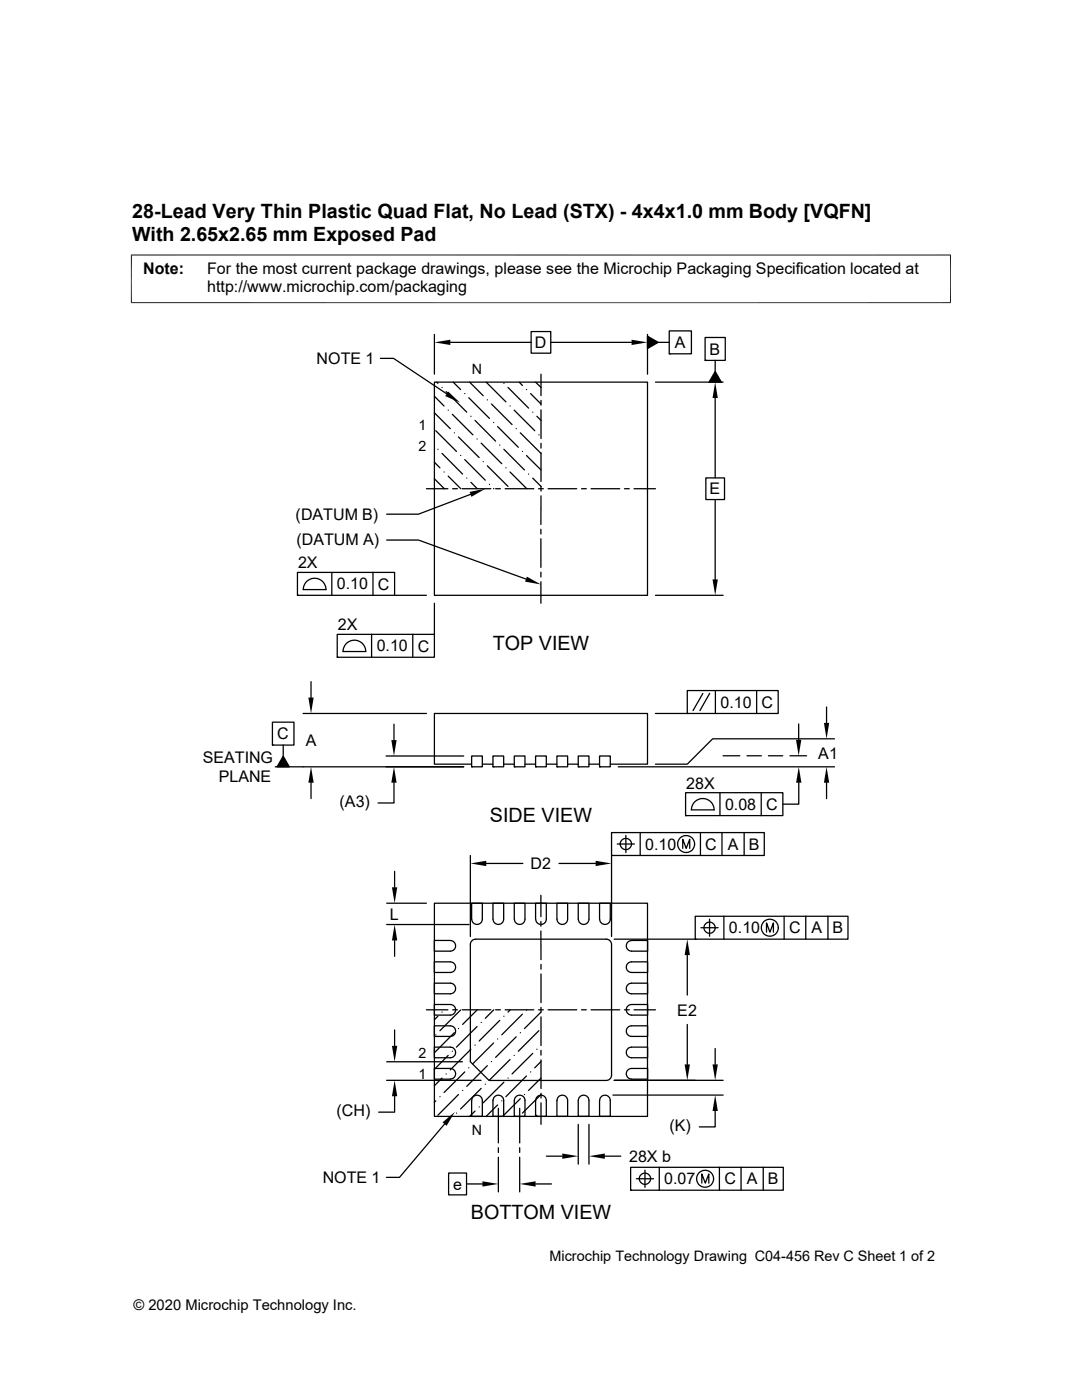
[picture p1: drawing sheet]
<svg xmlns="http://www.w3.org/2000/svg" width="216mm" height="279mm" viewBox="0 0 216 279" stroke-linecap="round" stroke-linejoin="round" font-family="sans-serif">
<g fill="none" stroke="#000" stroke-width=".25">
<path d="M75.9 71.5h2.6l10.6 7.1M86.7 76.3h42.5v42.5h-42.5zM86.7 66.7v8M86.7 79.1l1.9 1.9M87.1 76.3l.3 .2M88.2 77.3h.1M89 78.1l4.1 4.2M89.9 68.3h16.1M90.4 76.3l1.5 1.4M92.7 78.5h.1M93.5 79.4l4.2 4.1M93.7 76.3l2.7 2.7"/>
<path d="M97 76.3l3.9 3.9M97.2 79.8h.1M100.5 76.5h.1M101.4 77.3l4.1 4.1M103.6 76.3l.6 .6M105.1 77.7h.1M105.9 78.5l2 2.1M106 66.2h3.9v4.3h-3.9zM106.9 76.3l1 1M107.9 74.7v4.3M107.9 79.9v1M109.9 68.3h16.1"/>
<path d="M129.2 67.1l2.1 1.2-2.1 1.3zM129.2 66.7v8M130.8 76.3h13.5M131.3 68.3h2.2M133.5 66h4.5v4.6h-4.5zM133.5 70.6h.1M140.7 67.4h4v4.5h-4zM140.7 71.9h.1M142.7 74.1l1.2 2.2h-2.4zM142.7 71.9v2.2M142.7 79.4v16M85.1 97.5h4.3"/>
<path d="M86.7 92.2l1.1 1.2M86.7 95.5l2 2M86.7 82.4l3.2 3.2M87 86l4.1 4.1M87.4 89.7h.1M88.2 90.5l4.1 4.1M88.6 94.2h.1M89.4 95l2.5 2.5M89.4 81.9h.1M90.3 82.7l4.1 4.1M90.3 97.5h1M90.7 86.4h.1"/>
<path d="M91.5 87.2l4.1 4.1M91.9 90.9h.1M92.2 97.5h5.7M92.7 91.7l4.1 4.1M93.1 95.4h.1M93.9 98.7l-10.4 3.9h-6.3M94 96.2l1.2 1.3M94 83.1h.1M94.8 83.9l4.1 4.1M95.2 87.6h.1M96 88.4l4.1 4.1M96.4 92.1h.1"/>
<path d="M97.2 93l4.2 4.1M97.7 96.7h.1M98.1 80.6l4.1 4.1M98.5 97.5h.1M98.5 84.3h.1M98.9 97.5h.9M99.3 85.1l4.1 4.2M99.7 88.8h.1M100.5 89.7l4.1 4.1M100.8 97.5h5.7M100.9 93.4h.1M101.8 81h.1"/>
<path d="M101.8 94.2l3.3 3.3M102.6 81.9l4.1 4.1M103 85.6h.1M103.8 86.4l4.2 4.1M104.2 90.1h.1M105.1 90.9l2.9 2.9M105.5 94.6h.1M106.3 82.3h.1M106.3 95.4l1.7 1.7M107.1 83.1l.8 .8M107.5 97.5h.9M107.5 86.8h.1"/>
<path d="M107.9 81.8v5.7M107.9 88.5v.9M107.9 90.4v5.7M107.9 97v1M107.9 99v5.7M109.4 97.5h5.7M116 97.5h1M117.9 97.5h5.8M124.6 97.5h1M126.5 97.5h4.3M140.8 95.4h3.8v4.3h-3.8zM142.7 99.7v15.9"/>
<path d="M59.4 114.2h19.3v4.6h-19.3zM59.4 118.8h.1M61.3 116a2.27 2.27 0 0 1 2.4-.4 2.27 2.27 0 0 1 1.3 2.1h-4.5l.2-1zM66.2 114.2v4.6M74.4 114.2v4.6M77.2 107.8h6.3l21.5 7.8M78.7 118.8h6.4M107.9 105.6v1M107.9 107.5v5.7M107.9 114.2v.9M107.9 116.1v4.3M130.8 118.8h13.5"/>
<path d="M62.1 136v3.2M67.3 126.6h19.4v4.6h-19.4zM67.3 131.2h.1M69.2 128.3a2.27 2.27 0 0 1 2.5-.3 2.27 2.27 0 0 1 1.3 2h-4.5l.2-.9zM74.1 126.6v4.6M82.4 126.6v4.6M86.7 120.4v6.2M137.1 137.8h18.2v4.6h-18.2zM140.3 138.4l-2 3.4M141.6 138.4l-1.9 3.4M142.7 137.8v4.6M151 137.8v4.6"/>
<path d="M54.4 144.1h4.3v4.6h-4.3zM54.4 148.7h.1M56.5 148.7v2.2M56.5 150.9l1.2 2.1h-2.4zM60.5 142.4h24.6M62.1 156.2v3.2M77 150.9h15.5M78.6 156.2v4.1h-3.2M78.6 144.5v3.2M92.5 153h-37.6M94.1 150.9h2.1v2.1h-2.1zM94.1 153h.1"/>
<path d="M94.1 152.5h-7.4v-10.1h42.5v10.1h-7.4M96.2 152.5h2.2M98.4 150.9h2.1v2.1h-2.1zM98.4 153h.1M100.5 152.5h2.1M102.6 150.9h2.2v2.1h-2.2zM102.6 153h.1M104.8 152.5h2.1M106.9 150.9h2.1v2.1h-2.1zM106.9 153h.1M109 152.5h2.1M111.1 150.9h2.2v2.1h-2.2z"/>
<path d="M111.1 153h.1M113.3 152.5h2.1M115.4 150.9h2.1v2.1h-2.1zM115.4 153h.1M117.5 152.5h2.1M119.6 150.9h2.2v2.1h-2.2zM119.6 153h.1M123.4 153h43.1M130.8 142.4h6.3M136.8 158.2h19.4v4.6h-19.4zM137.1 142.4h.1M143.7 158.2v4.6"/>
<path d="M144.3 150.8h3.3M149.1 150.8h2.8M151.9 158.2v4.6M153.3 150.8h2.9M157.6 150.8h3.4M159.4 144.5v3.2M159.4 156.2v4.3h-3.2M164.9 141.1v3.2M164.9 156.2v3.2M166.5 147.4h-24.3l-5.1 5.1h-6.3M78.7 173.9v3.2M93.9 170.7v16.2"/>
<path d="M97 172.3h7.3M107.9 178.7v4.2M111.5 172.3h7.4M122 166.2h30.5v4.5h-30.5zM122 170.7h.1M122 170.7v16.2M123.2 168.4h3.4M124.9 166.7v3.5M127.7 166.2v4.5M136.2 169.3v-1.8l.7 1.8 .7-1.8v1.8M136.8 162.8h.1M137.9 161.6h4.6"/>
<path d="M138 161.6a2.26 2.26 0 0 1 2.2-2.2 2.26 2.26 0 0 1 2.3 2.2M139.8 166.2v4.5M144.1 166.2v4.5M148.5 166.2v4.5M77.2 184.5h16.4M77.2 180.3h7.9M78.7 187.7v3.2M86.7 180.3h42.5v42.5h-42.5zM86.7 192h3.2a1.06 1.06 0 0 1 1 1 1.06 1.06 0 0 1-1 1.1h-3.2zM86.7 196.2h3.2a1.06 1.06 0 0 1 1 1.1 1.06 1.06 0 0 1-1 1h-3.2zM89.9 187.7h-3.2v2.1h3.2a1.06 1.06 0 0 0 1-1 1.06 1.06 0 0 0-1-1.1M94.1 183.4v-3.1h2.1v3.1a1.06 1.06 0 0 1-1 1.1 1.06 1.06 0 0 1-1.1-1.1"/>
<path d="M94.3 187.6l.6-.2h26.1l.6 .2 .3 .3 .1 .6v26.1l-.1 .6-.3 .3-.6 .1h-23.4l-3.7-3.7v-23.4l.1-.6zM98.4 180.3h2.1v3.1a1.07 1.07 0 0 1-1.1 1.1 1.07 1.07 0 0 1-1-1.1zM102.6 180.3h2.2v3.1a1.07 1.07 0 0 1-1.1 1.1 1.07 1.07 0 0 1-1.1-1.1zM106.9 183.4v-3.1h2.1v3.1a1.06 1.06 0 0 1-1.1 1.1 1.06 1.06 0 0 1-1-1.1M107.9 185.8v5.7M107.9 183.9v.9M107.9 192.5v.9M107.9 194.4v5.7M111.1 180.3h2.2v3.1a1.07 1.07 0 0 1-1.1 1.1 1.07 1.07 0 0 1-1.1-1.1zM115.4 180.3h2.1v3.1a1.07 1.07 0 0 1-1.1 1.1 1.07 1.07 0 0 1-1-1.1zM119.6 183.4v-3.1h2.2v3.1a1.06 1.06 0 0 1-1.1 1.1 1.06 1.06 0 0 1-1-1.1M122.6 187.4h16.1"/>
<path d="M125.4 196.4l.6-.2h3.2v2.1h-3.2a1.07 1.07 0 0 1-1-.7 1.07 1.07 0 0 1 .4-1.2zM125.4 192.1l.6-.1h3.2v2.1h-3.2a1.07 1.07 0 0 1-1-.8 1.07 1.07 0 0 1 .4-1.2zM126 187.7h3.2v2.1h-3.2a1.06 1.06 0 0 1-1-1 1.06 1.06 0 0 1 1-1.1M137.1 190.6v8M138.7 182.9h30.5v4.5h-30.5zM138.7 187.4h.1M139.9 185.1h3.4M141.6 183.4v3.5M144.4 182.9v4.5M153 186v-1.8l.6 1.8 .7-1.8v1.8M156.5 182.9v4.5M160.8 182.9v4.5"/>
<path d="M165.2 182.9v4.5M77.2 215.6h18.8M77.2 211.9h15.1M78.7 218.8v3.2h-3.1M78.7 205.5v3.2M85.1 201.5h4.3M86.7 200.5h3.2a1.06 1.06 0 0 1 1 1 1.06 1.06 0 0 1-1 1.1h-3.2zM86.7 204.7h3.2a1.06 1.06 0 0 1 1 1.1 1.06 1.06 0 0 1-1 1h-3.2zM86.7 209h3.2a1.06 1.06 0 0 1 1 1 1.06 1.06 0 0 1-1 1.1h-3.2zM86.7 213.2h3.2a1.07 1.07 0 0 1 1 1.1 1.07 1.07 0 0 1-1 1.1h-3.2zM87 219.7l-.3 .3M87 206.5h.1"/>
<path d="M87.4 202.8l-.7 .7M87.8 218.9h.1M88.2 215.2l-1.5 1.5M88.2 202h.1M89 214.3h.1M89.4 210.6l-2.7 2.8M90.3 209.8h.1M90.3 201.5h1M90.7 206.1l-4 4M91.5 218.4l-4.1 4.2M91.5 205.3h.1M91.9 201.6l-4.1 4.1"/>
<path d="M92.2 201.5h5.7M92.3 217.6h.1M92.7 213.9l-4.1 4.1M93.5 213.1h.1M94 209.4l-4.1 4.1M94.1 219.6v3.2h2.1v-3.2a1.06 1.06 0 0 0-1-1 1.06 1.06 0 0 0-1.1 1M94.8 208.6h.1M95.2 204.9l-4.1 4.1M95.2 201.5l-2.9 2.9M96 204h.1M96 217.2l-4.1 4.1M96.8 216.4h.1"/>
<path d="M97.2 212.7l-4.1 4.1M98.1 211.9h.1M98.5 208.2l-4.1 4.1M98.5 201.5l-1.7 1.7M98.6 219a1.07 1.07 0 0 1 1.1-.4 1.07 1.07 0 0 1 .8 1v3.2h-2.1v-3.2zM98.9 201.5h.9M99.3 207.3h.1M99.7 203.6l-4.1 4.2M100.1 219.7h.1M100.5 202.8h.1M100.5 216l-4.1 4.1M100.8 201.5h5.7"/>
<path d="M101.4 215.2h.1M101.8 211.5l-4.1 4.1M101.8 201.5l-.4 .5M102.6 210.6h.1M102.8 219a1.07 1.07 0 0 1 1.2-.4 1.07 1.07 0 0 1 .8 1v3.2h-2.2v-3.2zM103 206.9l-4.1 4.1M103.8 206.1h.1M103.8 219.3l-3.5 3.5M104.2 202.4l-4.1 4.1M104.6 218.4h.1M105.1 201.6h.1M105.1 214.7l-4.2 4.2"/>
<path d="M105.9 213.9h.1M106.3 210.2l-4.1 4.1M106.9 219.6v3.2h2.1v-3.2a1.06 1.06 0 0 0-1-1 1.06 1.06 0 0 0-1.1 1M107.1 209.4h.1M107.5 201.5h.9M107.5 205.7l-4.1 4.1M107.9 201l.1 1-3.4 3.3M107.9 202.9v5.8M107.9 209.6v1M107.9 211.5v5.7M107.9 218.2v.9M108 218.4l-3.8 3.7"/>
<path d="M108 215.2l-2.5 2.4M108 211.9l-1.3 1.2M109.4 201.5h5.7M111.3 219a1.07 1.07 0 0 1 1.2-.4 1.07 1.07 0 0 1 .8 1v3.2h-2.2v-3.2zM115.6 219a1.07 1.07 0 0 1 1.2-.4 1.07 1.07 0 0 1 .7 1v3.2h-2.1v-3.2zM116 201.5h1M117.9 201.5h5.8M119.6 219.6v3.2h2.2v-3.2a1.06 1.06 0 0 0-1.1-1 1.06 1.06 0 0 0-1 1M122.3 218.5h22M122.6 215.6h21.7M124.6 201.5h1M125.4 213.4l.6-.2h3.2v2.2h-3.2a1.08 1.08 0 0 1-1-.8 1.08 1.08 0 0 1 .4-1.2z"/>
<path d="M125.4 209.1l.6-.1h3.2v2.1h-3.2a1.07 1.07 0 0 1-1-.8 1.07 1.07 0 0 1 .4-1.2zM125.4 204.9l.6-.2h3.2v2.1h-3.2a1.07 1.07 0 0 1-1-.7 1.07 1.07 0 0 1 .4-1.2zM125.4 200.6l.6-.1h3.2v2.1h-3.2a1.07 1.07 0 0 1-1-.8 1.07 1.07 0 0 1 .4-1.2zM126.5 201.5h4.3M137.1 204.4v8M142.7 209.3v3.1M88.7 224.3l-9 10.7h-2.6M89.5 234.1h3.6v4.4h-3.6zM91.1 222.1h.1M93.1 236.3h3.2M94.8 221.7l-1.1 1.1M95.6 220.9h.1"/>
<path d="M99.3 220.5l-2.3 2.3M99.4 221.2v6.9M99.4 229v1M99.4 230.9v7M103.7 221.2v6.9M103.7 229v1M103.7 230.9v7M106.9 236.3h3.1M107.1 222.6l-.2 .2M107.9 220.1v4.3M109 230.7h3.2M115.4 224.4v7.9"/>
<path d="M117.5 224.4v7.9M120.7 230.7h3.2M125.8 233h30.5v4.5h-30.5zM125.8 237.5h.1M127 235.2h3.4M128.7 233.5v3.5M129.8 235.2a1.13 1.13 0 0 1-1.6 1 1.13 1.13 0 0 1-.3-1.8 1.13 1.13 0 0 1 1.9 .4v.4M131.6 233v4.5M140 236.1v-1.8l.7 1.8 .7-1.8v1.8M142.7 221.7v3.2h-3.2M143.6 233v4.5M147.9 233v4.5"/>
<path d="M152.3 233v4.5"/>
<circle cx="124.9" cy="168.4" r="1.13"/>
<circle cx="136.9" cy="168.5" r="1.69"/>
<circle cx="141.6" cy="185.1" r="1.12"/>
<circle cx="153.6" cy="185.2" r="1.69"/>
<circle cx="140.7" cy="235.3" r="1.69"/>
</g>
<g fill="#000">
<path d="M89.4 78.1l2.4 2.2-3-1.3zM86.7 68.3l3.2-.5v1.1zM126 67.8l3.2 .5-3.2 .6zM129.2 67.1l2.1 1.2-2.1 1.3zM142.7 76.3l.5 3.1h-1zM142.7 74.1l1.2 2.2h-2.4zM93.7 98.2l3.2-.7-2.8 1.6zM105.1 115.1l2.8 1.5-3.1-.5zM142.2 115.6h1l-.5 3.2zM61.5 139.2h1.1l-.5 3.2zM56.5 150.9l1.2 2.1h-2.4zM62.1 153l.5 3.2h-1.1z"/>
<path d="M78.1 147.7h1l-.5 3.2zM78.6 153l.5 3.2h-1zM158.8 147.7h1.1l-.5 3.1zM159.4 153l.5 3.2h-1zM164.9 153l.6 3.2h-1.1zM164.4 144.3h1.1l-.6 3.1zM78.2 177.1h1.1l-.6 3.2zM93.9 172.3l3.1-.5v1zM118.9 171.8l3.1 .5-3.1 .5zM78.7 184.5l.6 3.2h-1.1zM137.1 187.4l.6 3.2h-1.1zM78.2 208.7h1.1l-.6 3.2z"/>
<path d="M78.7 215.6l.6 3.2h-1.1zM136.6 212.4h1.1l-.6 3.2zM142.2 212.4h1l-.5 3.2zM88.3 224l2.5-2.1-1.7 2.8zM96.3 235.8l3.1 .5-3.1 .5zM103.7 236.3l3.2-.5v1zM112.2 230.2l3.2 .5-3.2 .6zM117.5 230.7l3.2-.5v1.1zM142.7 218.5l.5 3.2h-1z"/>
</g>
<path d="M26.1 50.9h163.7M26.2 50.8v9.7M189.7 50.8v9.7M26.1 60.4h163.7" fill="none" stroke="#000" stroke-width=".2"/>
<g font-size="3.9">
<text x="26.4" y="43.5">28-Lead Very Thin Plastic Quad Flat, No Lead (STX) - 4x4x1.0 mm Body [VQFN]</text>
<text x="26.4" y="48.1">With 2.65x2.65 mm Exposed Pad</text>
<text x="98.3" y="129.7">TOP VIEW</text>
<text x="97.8" y="164">SIDE VIEW</text>
<text x="93.9" y="243.2">BOTTOM VIEW</text>
</g>
<g font-size="3.2">
<text x="28.6" y="54.7">Note:</text>
<text x="41.3" y="54.7">For the most current package drawings, please see the Microchip Packaging Specification located at</text>
<text x="41.3" y="58.3">http://www.microchip.com/packaging</text>
<text x="106.7" y="69.5">D</text>
<text x="134.7" y="69.5">A</text>
<text x="141.6" y="70.8">B</text>
<text x="63.2" y="72.7">NOTE 1</text>
<text x="141.6" y="98.7">E</text>
<text x="59" y="103.8">(DATUM B)</text>
<text x="59.1" y="108.9">(DATUM A)</text>
<text x="59.5" y="113.4">2X</text>
<text x="67.2" y="117.6">0.10</text>
<text x="75.4" y="117.7">C</text>
<text x="67.4" y="125.8">2X</text>
<text x="75.2" y="130">0.10</text>
<text x="83.4" y="130">C</text>
<text x="143.8" y="141.2">0.10</text>
<text x="152" y="141.2">C</text>
<text x="55.3" y="147.6">C</text>
<text x="61" y="148.8">A</text>
<text x="40.4" y="152.3">SEATING</text>
<text x="43.6" y="156">PLANE</text>
<text x="163.3" y="151.4">A1</text>
<text x="67.8" y="161.1">(A3)</text>
<text x="136.9" y="157.4">28X</text>
<text x="144.7" y="161.6">0.08</text>
<text x="152.9" y="161.6">C</text>
<text x="105.9" y="173.5">D2</text>
<text x="128.8" y="169.6">0.10</text>
<text x="140.7" y="169.6">C</text>
<text x="145.2" y="169.6">A</text>
<text x="149.4" y="169.6">B</text>
<text x="77.8" y="183.5">L</text>
<text x="145.5" y="186.3">0.10</text>
<text x="157.5" y="186.3">C</text>
<text x="161.9" y="186.3">A</text>
<text x="166.1" y="186.3">B</text>
<text x="135.1" y="202.7">E2</text>
<text x="67.2" y="222.8">(CH)</text>
<text x="133.6" y="225.7">(K)</text>
<text x="125.5" y="231.9">28X b</text>
<text x="64.4" y="236.1">NOTE 1</text>
<text x="90.4" y="237.4">e</text>
<text x="132.5" y="236.4">0.07</text>
<text x="144.5" y="236.4">C</text>
<text x="149" y="236.4">A</text>
<text x="153.2" y="236.4">B</text>
</g>
<g font-size="2.9">
<text x="109.6" y="251.7">Microchip Technology Drawing C04-456 Rev C Sheet 1 of 2</text>
<text x="26.6" y="261.3">© 2020 Microchip Technology Inc.</text>
</g>
<g font-size="2.8">
<text x="94.1" y="74.7">N</text>
<text x="83.5" y="85.8">1</text>
<text x="83.5" y="90">2</text>
<text x="83.5" y="215.3">1</text>
<text x="83.5" y="211.1">2</text>
<text x="94.1" y="226.4">N</text>
</g>
</svg>
